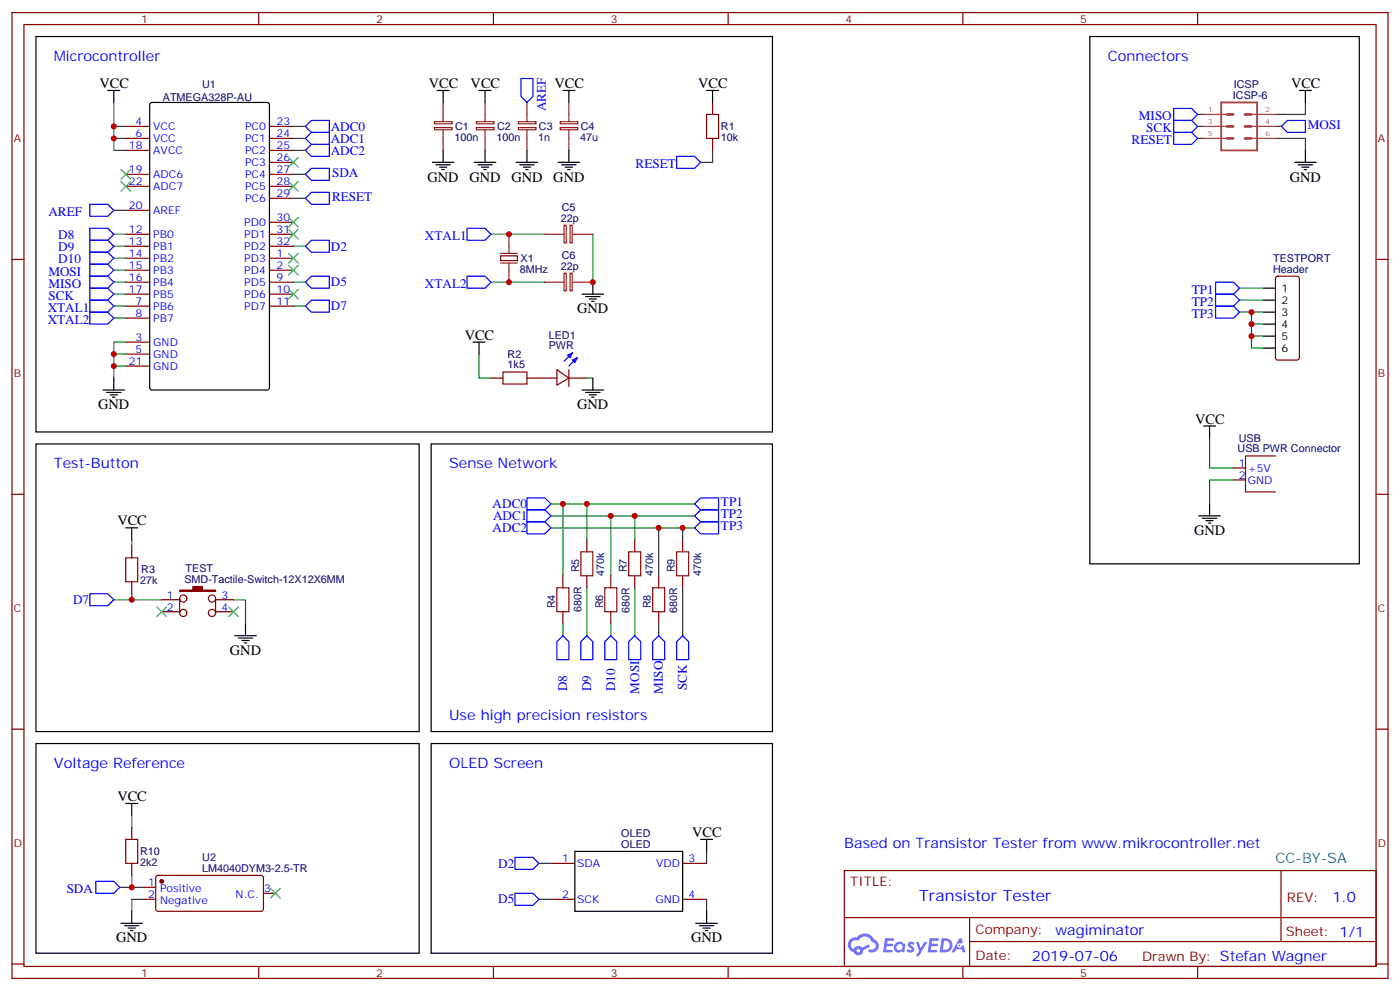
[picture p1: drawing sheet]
<svg xmlns="http://www.w3.org/2000/svg" width="412mm" height="292mm" viewBox="0 0 412 292" stroke-linecap="round" stroke-linejoin="round" font-family="sans-serif">
<g fill="none" stroke="#870000" stroke-width=".35">
<path d="M3.5 3.7h405.4v284.3h-405.4zM7.1 7.2h398.2v277.3h-398.2zM76.2 3.7v3.5M145.3 3.7v3.5M214.5 3.7v3.5M283.6 3.7v3.5M352.8 3.7v3.5M3.5 76.4h3.6M405.3 76.4h3.6M3.5 145.5h3.6M405.3 145.5h3.6M3.5 214.7h3.6"/>
<path d="M405.3 214.7h3.6M248.7 256.3h156.6v28.2h-156.6zM377.3 256.3v20.9M248.7 270.1h156.5M285.6 277.2h119.6M285.6 270.1v14.2M3.5 283.8h3.6M76.2 284.5v3.5M145.3 284.5v3.5M214.5 284.5v3.5M283.6 284.5v3.5M352.8 284.5v3.5"/>
<path d="M405.3 283.8h3.6"/>
</g>
<g fill="#5487ff">
<path d="M267.7 277.5a1.22 1.22 0 0 1 1.7 .2l-.4 .6a.47 .47 0 0 0-.3-.4 .47 .47 0 0 0-.5 .2l.1 .2a1.14 1.14 0 0 1 .8 1.8 1.14 1.14 0 0 1-1.9 0l-.2-.2 .5-.6 .7 .5a.29 .29 0 0 0 .3-.3 .29 .29 0 0 0-.2-.3 1.04 1.04 0 0 1-.6-1.7z"/>
<path d="M260.7 276.2h2.4l.3 .2-.2 .5-1.8 .1-.1 .8h1.5l.3 .4-.3 .4h-1.6l-.2 1.1h1.7l.2 .3-.2 .3-2.6 .1z"/>
<path d="M273.8 276.2h2.4l.3 .2-.1 .5-1.8 .1-.2 .8h1.6l.3 .4-.4 .4-1.6-.1-.1 1.1 1.7 .1 .2 .3-.2 .3-2.6 .1z"/>
<path d="M282.6 276.2h.7l.3 1.3-.6 .3a.69 .69 0 0 0-1 .3 .69 .69 0 0 0 .4 .9 .69 .69 0 0 0 .9-.6l.5-.2 .6 2.2h-.8l-.2-.9h-1.8l-.5 .9h-.8z"/>
<path d="M269.8 277.3h.8l.6 1.8 1.1-1.8h.9l-2.6 4.2h-.8l.9-1.5z"/>
<path d="M277.4 276.2l-.6 4.2h1.3a2.11 2.11 0 0 0 2.5-2.1 2.11 2.11 0 0 0-2.5-2.1zM278.1 277a1.39 1.39 0 0 1 1.7 1.4 1.39 1.39 0 0 1-1.8 1.2h-.3z"/>
<path d="M263.7 277.8a1.54 1.54 0 0 0-.1 2.2 1.54 1.54 0 0 0 2.2 .1l.6 .3 .3-2.3-.2-.3h-.4a1.49 1.49 0 0 0-2.4 0zM264 278.8a.94 .94 0 0 1 1.8 0 .94 .94 0 0 1-1.8 0z"/>
<path d="M250.4 276.6a2.18 2.18 0 0 0 1.1 3.7 1.44 1.44 0 0 0 1.6 .9 1.44 1.44 0 0 0 1.2-1.4l2-1.1-.5-.7-1.9 1a1.47 1.47 0 0 0-2.4 .4 1.39 1.39 0 0 1-.7-1.9 1.39 1.39 0 0 1 2-.5 2.12 2.12 0 0 1 2.2-1.3 2.12 2.12 0 0 1 1.9 1.7 1.14 1.14 0 0 1 1.1 1.4 1.14 1.14 0 0 1-1.7 .7 .43 .43 0 0 0-.5 .4 .43 .43 0 0 0 .4 .5 1.98 1.98 0 0 0 2.5-1.2 1.98 1.98 0 0 0-1.2-2.6 3.1 3.1 0 0 0-5.3-.6l-.9 .1zM252.3 279.9a.55 .55 0 0 1 1.1 0 .55 .55 0 0 1-1.1 0z"/>
<circle cx="282.6" cy="278.3" r=".26"/>
</g>
<g fill="none" stroke="#870000" stroke-width=".35">
<path d="M37 37.2h7.1M79.4 37.2h7M209.9 30.2v3.5M37 40.7h7.1M37 44.3h7.1M37 51.3h7.1M37 54.9h7.1M79.4 40.7h7M79.4 44.3h7M79.4 51.3h7M79.4 54.9h7M79.4 47.8h7"/>
<path d="M79.4 58.4h7M209.9 40.7v3.6M37 61.9h7.1M37 69h7.1M37 72.5h7.1M37 76h7.1M37 79.6h7.1M79.4 69h7M79.4 72.5h7M79.4 76h7M79.4 79.6h7M79.4 65.4h7"/>
<path d="M147.5 75.3h4.9v1.4h-4.9zM37 83.1h7.1M37 86.6h7.1M37 90.1h7.1M37 93.7h7.1M79.4 83.1h7M79.4 86.6h7M79.4 90.1h7M375.9 81.5l.5-.2h5.7l.6 .4 .1 23.6-.5 .7h-5.9l-.6-.5-.1-23.5zM37 100.7h7.1M37 104.2h7.1M37 107.8h7.1"/>
<path d="M144.6 111.3h3.6M155.2 111.3h8.8M164 108.8l3.6 2.5-3.6 2.1zM167.6 111.3h5.3M167.6 108.8v5M363.4 137.8h3.5M375.7 134.2h-8.8v10.6h8.8M172.9 158.9v3.6M187 158.9v3.6M201.1 158.9v3.6M363.4 141.3h3.5M38.8 160.7v3.5"/>
<path d="M38.8 171.3v3.5M47.6 176.6h5.3M52.9 176.2v4.2M63.5 176.6h5.3M63.5 176.2v4.2M165.8 169.5v3.5M172.9 169.5v3.5M179.9 169.5v3.5M187 169.5v3.5M194 169.5v3.5M201.1 169.5v3.5M47.6 180.1h5.3"/>
<path d="M63.5 180.1h5.3M165.8 180.1v3.5M179.9 180.1v3.5M194 180.1v3.5M38.8 243.6v3.5M38.8 254.2v3.5M46.1 257.9l.5-.2 30.6 .1 .4 .6-.1 9.5-.6 .4-30.6-.1-.4-.6v-9.2zM162.3 254.2h7M201.1 254.2h7M42.3 261.2h3.6M42.3 264.8h3.6M77.6 263h3.5"/>
<path d="M162.3 264.8h7M201.1 264.8h7"/>
<circle cx="54" cy="176.2" r="1.06"/>
<circle cx="62.4" cy="176.2" r="1.06"/>
<circle cx="54" cy="180.4" r="1.06"/>
<circle cx="62.4" cy="180.4" r="1.06"/>
</g>
<g fill="none" stroke="#000" stroke-width=".35">
<path d="M10.6 10.8h216.9v116.4h-216.9zM321 10.8h79.4v155.2h-79.4zM31.7 26.6h3.6M33.5 26.6v3.6M44.3 30.4l.5-.2h33.9l.6 .4 .1 83.5-.5 .7h-34.1l-.6-.4-.1-83.5zM128.8 26.6h3.5M130.5 26.6v3.6M141.1 26.6h3.5M142.9 26.6v3.6M165.8 26.6h3.5M167.6 26.6v3.6M208.1 26.6h3.6"/>
<path d="M209.9 26.6v3.6M382.8 26.6h3.5M384.5 26.6v3.6M127.4 47.8h6.3M128.4 48.5h4.2M129.5 49.2h2.1M130.2 49.9h.7M130.5 44.3v3.5M139.7 47.8h6.3M140.8 48.5h4.2M141.8 49.2h2.1M142.5 49.9h.7"/>
<path d="M142.9 44.3v3.5M152 47.8h6.4M153.1 48.5h4.2M154.2 49.2h2.1M154.9 49.9h.7M155.2 44.3v3.5M164.4 47.8h6.3M165.5 48.5h4.2M166.5 49.2h2.1M167.2 49.9h.7M167.6 44.3v3.5M381.4 47.8h6.3"/>
<path d="M382.4 48.5h4.2M383.5 49.2h2.1M384.2 49.9h.7M384.5 44.3v3.5M171.4 86.6h6.4M172.5 87.3h4.2M173.6 88h2.1M174.3 88.7h.7M174.6 83.1v3.5M372.2 84.8h3.5M372.2 88.4h3.5M372.2 91.9h3.5"/>
<path d="M372.2 95.4h3.5M372.2 99h3.5M30.3 114.8h6.4M31.4 115.5h4.2M32.5 116.2h2.1M33.2 116.9h.7M33.5 111.3v3.5M139.3 100.7h3.6M141.1 100.7v3.5M171.4 114.8h6.4M172.5 115.5h4.2M173.6 116.2h2.1"/>
<path d="M174.3 116.9h.7M174.6 111.3v3.5M372.2 102.5h3.5M10.6 130.7h112.9v84.7h-112.9zM127 130.7h100.5v84.7h-100.5zM354.5 125.4h3.6M356.3 125.4v3.5M37 155.4h3.6M38.8 155.4v3.5M353.1 151.9h6.4M354.2 152.6h4.2M355.2 153.3h2.2"/>
<path d="M356 154h.7M356.3 148.3v3.6M69.1 187.1h6.4M70.2 187.9h4.2M71.3 188.6h2.1M72 189.3h.7M72.3 183.6v3.5M10.6 218.9h112.9v61.7h-112.9zM127 218.9h100.5v61.7h-100.5zM37 236.5h3.6M38.8 236.5v3.6M169.3 250.6h31.8v17.7h-31.8z"/>
<path d="M206.4 247.1h3.5M208.1 247.1v3.5M35.6 271.8h6.4M36.7 272.5h4.2M37.7 273.2h2.2M38.5 273.9h.7M38.8 268.3v3.5M205 271.8h6.3M206 272.5h4.3M207.1 273.2h2.1M207.8 273.9h.7M208.1 268.3v3.5"/>
</g>
<g fill="none" stroke="#8c2424" stroke-width=".35">
<path d="M128 37.6h5.2v.6h-5.2zM128 35.8h5.2v.6h-5.2zM130.5 30.2v5.6M130.5 38.3v6M140.3 37.6h5.2v.6h-5.2zM140.3 35.8h5.2v.6h-5.2zM142.9 30.2v5.6M142.9 38.3v6M152.7 37.6h5.2v.6h-5.2zM152.7 35.8h5.2v.6h-5.2zM155.2 30.2v5.6M155.2 38.3v6"/>
<path d="M165 37.6h5.2v.6h-5.2zM165 35.8h5.2v.6h-5.2zM167.6 30.2v5.6M167.6 38.3v6M147.5 74.6h4.9M147.5 77.4h4.9M149.9 69v5.6M149.9 77.4v5.7M160.5 69h5.7M166.2 66.3h.6v5.2h-.6zM167.9 66.3h.7v5.2h-.7zM168.6 69h6"/>
<path d="M160.5 83.1h5.7M166.2 80.4h.6v5.2h-.6zM167.9 80.4h.7v5.2h-.7zM168.6 83.1h6"/>
</g>
<g fill="none" stroke="#00f" stroke-width=".35">
<path d="M91.7 35.5h5.3v3.5h-5.3l-1.7-1.8zM153.5 23.1h3.5v5.3l-1.8 1.8-1.7-1.8zM345.7 39h5.3l1.8 1.7-1.8 1.8h-5.3zM345.7 35.5h5.3l1.8 1.7-1.8 1.8h-5.3zM345.7 31.9h5.3l1.8 1.8-1.8 1.8h-5.3zM377.5 37.2l1.7-1.7h5.3v3.5h-5.3zM90 58.4l1.7-1.8h5.3v3.5h-5.3zM90 51.3l1.7-1.7h5.3v3.5h-5.3zM90 40.7l1.7-1.7h5.3v3.5h-5.3zM90 44.3l1.7-1.8h5.3v3.5h-5.3zM199.3 46h5.3l1.8 1.8-1.8 1.8h-5.3zM26.5 77.8h5.2l1.8 1.8-1.8 1.7h-5.2z"/>
<path d="M26.5 60.1h5.2l1.8 1.8-1.8 1.8h-5.2zM26.5 67.2h5.2l1.8 1.8-1.8 1.7h-5.2zM26.5 70.7h5.2l1.8 1.8-1.8 1.8h-5.2zM26.5 74.3h5.2l1.8 1.7-1.8 1.8h-5.2zM90 72.5l1.7-1.8h5.3v3.6h-5.3zM137.6 67.2h5.3l1.7 1.8-1.7 1.7h-5.3zM26.5 88.4h5.2l1.8 1.7-1.8 1.8h-5.2zM26.5 91.9h5.2l1.8 1.8-1.8 1.7h-5.2zM26.5 84.8h5.2l1.8 1.8-1.8 1.8h-5.2zM26.5 81.3h5.2l1.8 1.8-1.8 1.7h-5.2zM90 83.1l1.7-1.8h5.3v3.5h-5.3zM90 90.1l1.7-1.7h5.3v3.5h-5.3z"/>
<path d="M137.6 81.3h5.3l1.7 1.8-1.7 1.7h-5.3zM358.1 83.1h5.3l1.7 1.7-1.7 1.8h-5.3zM358.1 86.6h5.3l1.7 1.8-1.7 1.7h-5.3zM358.1 90.1h5.3l1.7 1.8-1.7 1.8h-5.3zM167.2 104.6l1.4-.7-.7 1.4zM168.6 106l1.4-.7-.7 1.4zM168.6 103.9l-2.4 2.5M170 105.3l-2.4 2.5M155.2 146.6h5.3l1.8 1.7-1.8 1.8h-5.3zM155.2 150.1h5.3l1.8 1.8-1.8 1.7h-5.3zM155.2 153.6h5.3l1.8 1.8-1.8 1.8h-5.3zM204.6 148.3l1.8-1.7h5.3v3.5h-5.3z"/>
<path d="M204.6 151.9l1.8-1.8h5.3v3.5h-5.3zM204.6 155.4l1.8-1.8h5.3v3.6h-5.3zM26.5 174.8h5.2l1.8 1.8-1.8 1.7h-5.2zM165.8 187.1l1.8 1.8v5.3h-3.6v-5.3zM172.9 187.1l1.7 1.8v5.3h-3.5v-5.3zM179.9 187.1l1.8 1.8v5.3h-3.5v-5.3zM187 187.1l1.7 1.8v5.3h-3.5v-5.3zM192.3 188.9l1.7-1.8 1.8 1.8v5.3h-3.5zM201.1 187.1l1.7 1.8v5.3h-3.5v-5.3zM28.2 259.5h5.3l1.8 1.7-1.8 1.8h-5.3zM151.7 252.4h5.3l1.7 1.8-1.7 1.7h-5.3zM151.7 263h5.3l1.7 1.8-1.7 1.7h-5.3z"/>
</g>
<g fill="none" stroke="#008700" stroke-width=".35">
<path d="M33.5 30.2v14.1h3.5M33.5 37.2h3.5M86.4 37.2h3.6M352.8 37.2h1.7M352.8 33.7h1.7M375.7 37.2h1.8M384.5 30.2v3.5h-8.8M33.5 40.7h3.5M86.4 58.4h3.6M86.4 51.3h3.6M86.4 40.7h3.6M86.4 44.3h3.6"/>
<path d="M209.9 44.3v3.5h-3.5M352.8 40.7h1.7M375.7 40.7h8.8v3.6M33.5 69h3.5M33.5 79.6h3.5M33.5 61.9h3.5M33.5 72.5h3.5M33.5 76h3.5M86.4 72.5h3.6M144.6 69h15.9M174.6 69v14.1M33.5 83.1h3.5"/>
<path d="M33.5 90.1h3.5M33.5 93.7h3.5M33.5 86.6h3.5M86.4 83.1h3.6M86.4 90.1h3.6M144.6 83.1h15.9M365.1 84.8h7.1M365.1 88.4h7.1M365.1 91.9h7.1M368.7 91.9v10.6h3.5M368.7 99h3.5M368.7 95.4h3.5"/>
<path d="M33.5 104.2h3.5M33.5 107.8h3.5M37 100.7h-3.5v10.6M141.1 104.2v7.1h3.5M172.9 111.3h1.7M356.3 128.9v8.9h7.1M38.8 158.9v1.8M162.3 148.3h42.3M162.3 151.9h42.3M162.3 155.4h42.3M165.8 148.3v21.2M172.9 148.3v10.6"/>
<path d="M179.9 151.9v17.6M187 151.9v7M194 155.4v14.1M201.1 155.4v3.5M363.4 141.3h-7.1v7M33.5 176.6h14.1M38.8 174.8v1.8M68.8 176.6h3.5v7M172.9 173v14.1M187 173v14.1M201.1 173v14.1M165.8 183.6v3.5"/>
<path d="M179.9 183.6v3.5M194 183.6v3.5M38.8 257.7v3.5h3.5M38.8 240.1v3.5M158.7 254.2h3.6M208.1 250.6v3.6M35.3 261.2h3.5M42.3 264.8h-3.5v3.5M158.7 264.8h3.6M208.1 264.8v3.5"/>
</g>
<path d="M208.1 33.7h3.6v7h-3.6zM148.2 109.5h7v3.6h-7zM37 164.2h3.6v7.1h-3.6zM164 173h3.6v7.1h-3.6zM171.1 162.5h3.5v7h-3.5zM178.2 173h3.5v7.1h-3.5zM185.2 162.5h3.5v7h-3.5zM192.3 173h3.5v7.1h-3.5zM199.3 162.5h3.5v7h-3.5zM37 247.1h3.6v7.1h-3.6z" fill="none" stroke="#a10000" stroke-width=".35"/>
<path d="M359.7 30.2h10.6v14.1h-10.6z" fill="none" stroke="#a64a4a" stroke-width=".56"/>
<path d="M361.5 37.2h1.7M361.5 33.7h1.7M366.8 37.2h1.7M366.8 33.7h1.7M361.5 40.7h1.7M366.8 40.7h1.7" fill="none" stroke="#a64a4a" stroke-width=".85"/>
<path d="M354.5 33.7h7M354.5 37.2h7M368.8 33.7h6.9M368.8 37.2h6.9M354.5 40.7h7M368.8 40.7h6.9" fill="none" stroke="#a64a4a" stroke-width=".35"/>
<g fill="#870000" stroke="#870000" stroke-width=".35">
<path d="M52.9 173.7h3.9v-1h2.8v1h3.9v.4h-10.6z"/>
<circle cx="47.6" cy="259.5" r=".53"/>
</g>
<g fill="none" stroke="#3c3" stroke-width=".35">
<path d="M35.6 49.9l2.9 2.8M35.6 53.4l2.9 2.9M38.5 49.9l-2.9 2.8M38.5 53.4l-2.9 2.9M85 46.4l2.8 2.8M85 53.4l2.8 2.9M87.8 46.4l-2.8 2.8M87.8 53.4l-2.8 2.9M85 64l2.8 2.9M85 67.6l2.8 2.8M85 74.6l2.8 2.8M85 78.1l2.8 2.9"/>
<path d="M87.8 64l-2.8 2.9M87.8 67.6l-2.8 2.8M87.8 74.6l-2.8 2.8M87.8 78.1l-2.8 2.9M85 85.2l2.8 2.8M87.8 85.2l-2.8 2.8M46.2 178.7l2.8 2.8M49 178.7l-2.8 2.8M67.4 178.7l2.8 2.8M70.2 178.7l-2.8 2.8M79.7 261.6l2.8 2.8M82.5 261.6l-2.8 2.8"/>
</g>
<g fill="#c00">
<circle cx="38.8" cy="261.2" r=".88"/>
<circle cx="201.1" cy="155.4" r=".88"/>
<circle cx="179.9" cy="151.9" r=".88"/>
<circle cx="165.8" cy="148.3" r=".88"/>
<circle cx="368.7" cy="95.4" r=".88"/>
<circle cx="368.7" cy="91.9" r=".88"/>
<circle cx="38.8" cy="176.6" r=".88"/>
<circle cx="33.5" cy="37.2" r=".88"/>
<circle cx="33.5" cy="107.8" r=".88"/>
<circle cx="149.9" cy="69" r=".88"/>
<circle cx="149.9" cy="83.1" r=".88"/>
<circle cx="174.6" cy="83.1" r=".88"/>
<circle cx="33.5" cy="104.2" r=".88"/>
<circle cx="33.5" cy="40.7" r=".88"/>
<circle cx="368.7" cy="99" r=".88"/>
<circle cx="172.9" cy="148.3" r=".88"/>
<circle cx="187" cy="151.9" r=".88"/>
<circle cx="194" cy="155.4" r=".88"/>
</g>
<text font-size="4.6" fill="#00f" x="270.8" y="265.3">Transistor Tester</text>
<g font-size="4.2" fill="#00f">
<text x="15.9" y="17.8">Microcontroller</text>
<text x="326.3" y="17.8">Connectors</text>
<text x="15.9" y="137.8">Test-Button</text>
<text x="132.3" y="137.8">Sense Network</text>
<text x="132.3" y="211.8">Use high precision resistors</text>
<text x="15.9" y="226">Voltage Reference</text>
<text x="132.3" y="226">OLED Screen</text>
<text x="248.7" y="249.6">Based on Transistor Tester from www.mikrocontroller.net</text>
<text x="392.5" y="265.6">1.0</text>
<text x="310.9" y="275.1">wagiminator</text>
<text x="304" y="282.9">2019-07-06</text>
</g>
<g font-size="4.2">
<text x="29.3" y="25.9">VCC</text>
<text x="126.3" y="25.9">VCC</text>
<text x="138.6" y="25.9">VCC</text>
<text x="163.3" y="25.9">VCC</text>
<text x="205.7" y="25.9">VCC</text>
<text x="380.3" y="25.9">VCC</text>
<text x="125.9" y="53.4">GND</text>
<text x="138.3" y="53.4">GND</text>
<text x="150.6" y="53.4">GND</text>
<text x="163" y="53.4">GND</text>
<text x="379.9" y="53.4">GND</text>
<text x="170" y="92.3">GND</text>
<text x="136.9" y="100">VCC</text>
<text x="28.9" y="120.5">GND</text>
<text x="170" y="120.5">GND</text>
<text x="352.1" y="124.7">VCC</text>
<text x="34.6" y="154.7">VCC</text>
<text x="351.7" y="157.5">GND</text>
<text x="67.7" y="192.8">GND</text>
<text x="34.6" y="235.8">VCC</text>
<text x="203.9" y="246.4">VCC</text>
<text x="34.2" y="277.5">GND</text>
<text x="203.6" y="277.5">GND</text>
</g>
<text font-size="4.2" fill="#0099b0" x="375.7" y="254.2">CC-BY-SA</text>
<g font-size="3.9" fill="#00f">
<text x="160.7" y="32.7" transform="rotate(-90 160.7 32.7)">AREF</text>
<text x="335.5" y="35.5">MISO</text>
<text x="97.4" y="38.5">ADC0</text>
<text x="97.4" y="42">ADC1</text>
<text x="337.7" y="39">SCK</text>
<text x="385.2" y="38.1">MOSI</text>
<text x="97.4" y="45.5">ADC2</text>
<text x="333.4" y="42.5">RESET</text>
<text x="97.8" y="52.1">SDA</text>
<text x="187.2" y="49.6">RESET</text>
<text x="97.8" y="59.2">RESET</text>
<text x="14.2" y="63.6">AREF</text>
<text x="17.2" y="70.2">D8</text>
<text x="125.2" y="70.7">XTAL1</text>
<text x="17.2" y="73.8">D9</text>
<text x="17.2" y="77.3">D10</text>
<text x="97.5" y="73.8">D2</text>
<text x="14.2" y="81.3">MOSI</text>
<text x="14.2" y="88.3">SCK</text>
<text x="14.2" y="84.8">MISO</text>
<text x="97.5" y="84.3">D5</text>
<text x="125.2" y="84.8">XTAL2</text>
<text x="351.1" y="86.6">TP1</text>
<text x="14.1" y="91.9">XTAL1</text>
<text x="14.1" y="95.4">XTAL2</text>
<text x="97.5" y="91.4">D7</text>
<text x="351.1" y="90.1">TP2</text>
<text x="351.1" y="93.7">TP3</text>
<text x="145.1" y="149.6">ADC0</text>
<text x="212.4" y="149.1">TP1</text>
<text x="145.3" y="153.2">ADC1</text>
<text x="212.3" y="152.6">TP2</text>
<text x="145.1" y="156.7">ADC2</text>
<text x="212.4" y="156.1">TP3</text>
<text x="21.5" y="177.8">D7</text>
<text x="167.1" y="203.5" transform="rotate(-90 167.1 203.5)">D8</text>
<text x="174.1" y="203.5" transform="rotate(-90 174.1 203.5)">D9</text>
<text x="181.2" y="203.5" transform="rotate(-90 181.2 203.5)">D10</text>
<text x="202.3" y="203.2" transform="rotate(-90 202.3 203.2)">SCK</text>
<text x="188.2" y="204.2" transform="rotate(-90 188.2 204.2)">MOSI</text>
<text x="195.3" y="204.2" transform="rotate(-90 195.3 204.2)">MISO</text>
<text x="146.8" y="255.4">D2</text>
<text x="19.6" y="262.9">SDA</text>
<text x="146.8" y="266">D5</text>
</g>
<g font-size="3.9" fill="#800">
<text x="250.5" y="260.9">TITLE:</text>
<text x="379.1" y="265.6">REV:</text>
<text x="287.4" y="275.1">Company:</text>
<text x="378.7" y="275.7">Sheet: 1/1</text>
<text x="287.4" y="282.8">Date:</text>
<text x="336.4" y="282.8">Drawn By: Stefan Wagner</text>
</g>
<g font-size="3.2" fill="#800">
<text x="41.6" y="6.7">1</text>
<text x="110.8" y="6.7">2</text>
<text x="179.9" y="6.7">3</text>
<text x="249.1" y="6.7">4</text>
<text x="318.2" y="6.7">5</text>
<text x="4.1" y="41.8">A</text>
<text x="405.9" y="41.8">A</text>
<text x="4.1" y="110.9">B</text>
<text x="405.9" y="110.9">B</text>
<text x="4.1" y="180.1">C</text>
<text x="405.9" y="180.1">C</text>
<text x="4.1" y="249.2">D</text>
<text x="405.9" y="249.2">D</text>
<text x="41.6" y="287.5">1</text>
<text x="110.8" y="287.5">2</text>
<text x="179.9" y="287.5">3</text>
<text x="249.1" y="287.5">4</text>
<text x="318.2" y="287.5">5</text>
</g>
<g font-size="3.2" fill="#000080">
<text x="48" y="29.6">ATMEGA328P-AU</text>
<text x="59.5" y="25.9">U1</text>
<text x="363.2" y="29.1">ICSP-6</text>
<text x="363.4" y="25.9">ICSP</text>
<text x="133.9" y="41.5">100n</text>
<text x="134.1" y="38.4">C1</text>
<text x="146.2" y="41.5">100n</text>
<text x="146.4" y="38.4">C2</text>
<text x="158.6" y="41.5">1n</text>
<text x="158.7" y="38.4">C3</text>
<text x="170.9" y="41.5">47u</text>
<text x="171.1" y="38.4">C4</text>
<text x="212.4" y="41.5">10k</text>
<text x="212.4" y="38.4">R1</text>
<text x="165.2" y="65.3">22p</text>
<text x="165.5" y="62">C5</text>
<text x="153.4" y="77.2">X1</text>
<text x="165.5" y="76.2">C6</text>
<text x="375" y="77">TESTPORT</text>
<text x="153.1" y="80.4">8MHz</text>
<text x="165.2" y="79.4">22p</text>
<text x="375" y="80.3">Header</text>
<text x="161.6" y="99.7">LED1</text>
<text x="149.5" y="105.3">R2</text>
<text x="161.6" y="102.8">PWR</text>
<text x="149.5" y="108.5">1k5</text>
<text x="364.9" y="130">USB</text>
<text x="364.6" y="133.2">USB PWR Connector</text>
<text x="41.3" y="172">27k</text>
<text x="41.6" y="168.8">R3</text>
<text x="54.3" y="171.6">SMD-Tactile-Switch-12X12X6MM</text>
<text x="54.7" y="168.5">TEST</text>
<text x="170.6" y="168.5" transform="rotate(-90 170.6 168.5)">R5</text>
<text x="178" y="169.5" transform="rotate(-90 178 169.5)">470k</text>
<text x="184.7" y="168.5" transform="rotate(-90 184.7 168.5)">R7</text>
<text x="192.4" y="169.5" transform="rotate(-90 192.4 169.5)">470k</text>
<text x="198.8" y="168.5" transform="rotate(-90 198.8 168.5)">R9</text>
<text x="206.6" y="169.5" transform="rotate(-90 206.6 169.5)">470k</text>
<text x="163.5" y="179.1" transform="rotate(-90 163.5 179.1)">R4</text>
<text x="177.6" y="179.1" transform="rotate(-90 177.6 179.1)">R6</text>
<text x="191.7" y="179.1" transform="rotate(-90 191.7 179.1)">R8</text>
<text x="171.3" y="180.1" transform="rotate(-90 171.3 180.1)">680R</text>
<text x="185.4" y="180.5" transform="rotate(-90 185.4 180.5)">680R</text>
<text x="199.5" y="180.5" transform="rotate(-90 199.5 180.5)">680R</text>
<text x="41.3" y="251.8">R10</text>
<text x="183" y="249.6">OLED</text>
<text x="183" y="246.4">OLED</text>
<text x="41.3" y="255">2k2</text>
<text x="59.6" y="256.6">LM4040DYM3-2.5-TR</text>
<text x="59.6" y="253.5">U2</text>
</g>
<g font-size="3.2" fill="#00f">
<text x="40" y="36.9">4</text>
<text x="40" y="40.4">6</text>
<text x="45.2" y="38.3">VCC</text>
<text x="45.2" y="41.8">VCC</text>
<text x="72.2" y="38.3">PC0</text>
<text x="72.2" y="41.8">PC1</text>
<text x="81.5" y="36.9">23</text>
<text x="81.5" y="40.4">24</text>
<text x="37.9" y="43.9">18</text>
<text x="45.2" y="45.3">AVCC</text>
<text x="72.2" y="45.3">PC2</text>
<text x="81.5" y="43.9">25</text>
<text x="81.5" y="47.4">26</text>
<text x="37.9" y="51">19</text>
<text x="45.2" y="52.4">ADC6</text>
<text x="72.2" y="48.9">PC3</text>
<text x="72.2" y="52.4">PC4</text>
<text x="81.5" y="51">27</text>
<text x="37.9" y="54.5">22</text>
<text x="45.2" y="55.9">ADC7</text>
<text x="72.2" y="55.9">PC5</text>
<text x="72.2" y="59.4">PC6</text>
<text x="81.5" y="54.5">28</text>
<text x="81.5" y="58">29</text>
<text x="37.9" y="61.6">20</text>
<text x="45.2" y="63">AREF</text>
<text x="81.5" y="65.1">30</text>
<text x="37.9" y="68.6">12</text>
<text x="45.2" y="70">PB0</text>
<text x="71.9" y="66.5">PD0</text>
<text x="71.9" y="70">PD1</text>
<text x="81.5" y="68.6">31</text>
<text x="37.9" y="72.1">13</text>
<text x="37.9" y="75.7">14</text>
<text x="45.2" y="73.6">PB1</text>
<text x="45.2" y="77.1">PB2</text>
<text x="71.9" y="73.6">PD2</text>
<text x="71.9" y="77.1">PD3</text>
<text x="81.5" y="72.1">32</text>
<text x="81.5" y="75.7">1</text>
<text x="37.9" y="79.2">15</text>
<text x="37.9" y="82.7">16</text>
<text x="45.2" y="80.6">PB3</text>
<text x="71.9" y="80.6">PD4</text>
<text x="81.5" y="79.2">2</text>
<text x="81.5" y="82.7">9</text>
<text x="37.9" y="86.3">17</text>
<text x="40" y="89.8">7</text>
<text x="45.2" y="84.1">PB4</text>
<text x="45.2" y="87.7">PB5</text>
<text x="71.9" y="84.1">PD5</text>
<text x="71.9" y="87.7">PD6</text>
<text x="81.5" y="86.3">10</text>
<text x="81.5" y="89.8">11</text>
<text x="40" y="93.3">8</text>
<text x="45.2" y="91.2">PB6</text>
<text x="45.2" y="94.7">PB7</text>
<text x="71.9" y="91.2">PD7</text>
<text x="40" y="100.4">3</text>
<text x="45.2" y="101.8">GND</text>
<text x="37.9" y="107.4">21</text>
<text x="40" y="103.9">5</text>
<text x="45.2" y="105.3">GND</text>
<text x="45.2" y="108.8">GND</text>
<text x="364.9" y="137.4">1</text>
<text x="364.9" y="140.9">2</text>
<text x="367.6" y="138.8">+5V</text>
<text x="367.6" y="142.3">GND</text>
<text x="49.1" y="176.2">1</text>
<text x="49.1" y="179.7">2</text>
<text x="65.3" y="176.2">3</text>
<text x="65.3" y="179.7">4</text>
<text x="165.6" y="253.8">1</text>
<text x="170" y="255.2">SDA</text>
<text x="193.3" y="255.2">VDD</text>
<text x="202.8" y="253.8">3</text>
<text x="43.7" y="260.9">1</text>
<text x="47.2" y="262.6">Positive</text>
<text x="77.8" y="262.6">3</text>
<text x="43.7" y="264.4">2</text>
<text x="47.2" y="266.2">Negative</text>
<text x="69.4" y="264.4">N.C.</text>
<text x="165.6" y="264.4">2</text>
<text x="170" y="265.8">SCK</text>
<text x="193.1" y="265.8">GND</text>
<text x="202.8" y="264.4">4</text>
</g>
<g font-size="3.2">
<text x="377.5" y="85.9">1</text>
<text x="377.5" y="89.4">2</text>
<text x="377.5" y="93">3</text>
<text x="377.5" y="96.5">4</text>
<text x="377.5" y="100">5</text>
<text x="377.5" y="103.5">6</text>
</g>
<g font-size="2.1" fill="#a54b4b">
<text x="355.9" y="33">1</text>
<text x="372.8" y="33">2</text>
<text x="355.9" y="36.5">3</text>
<text x="355.9" y="40.1">5</text>
<text x="372.8" y="36.5">4</text>
<text x="372.8" y="40.1">6</text>
</g>
</svg>
